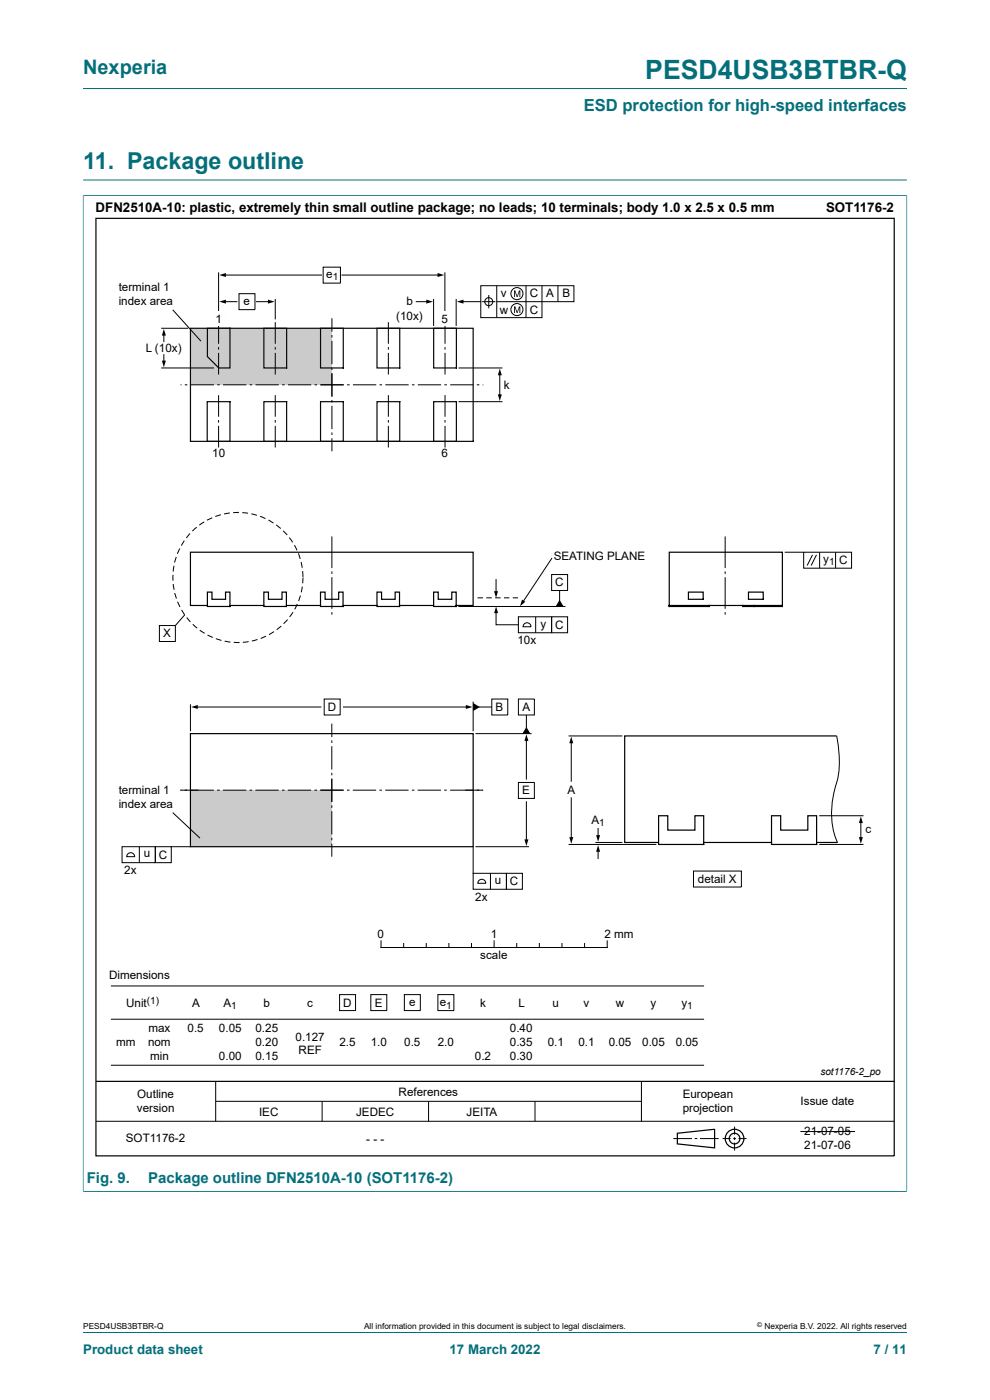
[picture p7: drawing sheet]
<svg xmlns="http://www.w3.org/2000/svg" width="210mm" height="297mm" viewBox="0 0 210 297" stroke-linecap="round" stroke-linejoin="round" font-family="sans-serif">
<path d="M17.6 18.8h174.8M17.6 38.2h174.8M17.6 41.5h174.8M17.6 41.4v211.4M192.4 41.4v211.4M17.6 252.8h174.8" fill="none" stroke="#036f7b" stroke-width=".21"/>
<g fill="none" stroke="#000" stroke-width=".21">
<path d="M37.4 118.2l-.4 1.1M38.1 116.4l-.5 1.1M39.1 114.7l-.6 1M40.3 113.2l-.8 .9M41.7 111.9l-.9 .8M43.3 110.7l-1 .7M45 109.8l-1.1 .6M46.9 109.2l-1.2 .4M48.7 108.8l-1.2 .2M50.7 108.7l-1.2 .1M51.4 108.8l1.2 .1M53.3 109l1.2 .3"/>
<path d="M55.2 109.5l1.1 .5M57 110.3l1 .7M58.6 111.4l1 .7M60.1 112.6l.8 .9M61.4 114l.7 1.1M62.4 115.7l.6 1.1M63.3 117.4l.4 1.2M63.9 119.2l.2 1.3M70.4 113.8v6.7M153.8 113.8v6.7M33.8 132.7h3.4v3.4h-3.4zM36.7 122v1.2"/>
<path d="M36.7 123.9l.2 1.2M36.9 120l-.2 1.3M37.1 125.8l.3 1.2M37.7 127.7l.5 1.1M38.5 129.4l.7 1-2 2.3M39.6 131l.8 .9M40.9 132.4l.9 .8M42.4 133.7l1 .7M44 134.7l1.1 .5M45.8 135.5l1.2 .4M47.7 136l1.2 .2M49.6 136.3h1.2"/>
<path d="M52.7 136.1l-1.2 .2M54.6 135.7l-1.2 .3M56.4 135l-1.1 .4M58.1 134l-1 .6M59.7 132.8l-1 .8M61 131.4l-.8 .9M62.1 129.9l-.7 1M63.1 128.2l-.6 1.1M63.7 126.3l-.4 1.2M64.1 124.4l-.2 1.3M64.2 121.2l.1 1.2M64.3 122.5l-.1 1.2"/>
<path d="M70.4 121.2v.5M70.4 122.5v6.7M70.4 129.9v.5M153.8 121.2v.5M153.8 122.5v6.7M153.8 129.9v.5M177.5 156.1a23.1 23.1 0 0 1-.6 11.8 16 16 0 0 0 .8 10.8M173.8 173.1h9.4M173.8 179.1h9.4M182.6 174.3v3.6M80.8 199.6v1.4h48v-1.4M104.8 199.6v1.4"/>
<path d="M85.6 200.2v.8M90.4 200.2v.8M95.2 200.2v.8M100 200.2v.8M109.6 200.2v.8M114.4 200.2v.8M119.2 200.2v.8M124 200.2v.8M20.4 237.9h169.3M45.8 229.4v8.5M45.8 233.6h90.3M68.3 233.6v4.3"/>
<path d="M90.9 233.6v4.3M113.5 233.6v4.3M136.1 229.4v8.5M155.8 239v1.7M142.8 241.5h4M147.4 241.5h.5M148.5 241.5h3.9M153.3 241.5h1.7M155.5 241.5h.6M155.8 241.3v.5M155.8 242.4v1.7M156.7 241.5h1.7"/>
</g>
<g fill="none" stroke="#000" stroke-width=".25">
<path d="M20.4 229.4h169.3M143.7 240.4l7.9-.8v3.9l-7.9-.8z"/>
<circle cx="155.8" cy="241.5" r="1.13"/>
<circle cx="155.8" cy="241.5" r="1.98"/>
</g>
<path d="M182.6 173.2l.4 1.4h-.8zM182.2 177.6h.8l-.4 1.4z" fill="#000"/>
<path d="M40.4 69.6h30v12h-30z" fill="#cbcbcb"/>
<g fill="none" stroke="#000" stroke-width=".21">
<path d="M46.4 57.8v9.9M47.6 58.4h20.6M68.5 56.7h3.7v3.4h-3.7zM72.5 58.4h20.6M94.4 57.8v10M34.2 69.6h5.7M34.2 78.1h11.2M34.8 70.9v1.6M34.8 75.2v1.6M47.6 64h2.6M50.7 62.3h3.4v3.4h-3.4zM54.4 64h2.7"/>
<path d="M58.4 63.4v4.4M58.4 68.3v4.6M58.4 73.6v.6M58.4 74.9v4.6M70.4 67.5v2.9M70.4 71.1v.5M70.4 72.3v5M70.4 78v.5M70.4 79.2v5M88.3 64h2.4M92 63.4v5.7M96.8 63.4v5.7"/>
<path d="M98 64h4M102 64v-3.4h19.7v3.4h-16.3M102.3 64h2.8M103.7 62.6v2.8M105.4 60.6v6.8M111.6 60.6v6.8M115 60.6v6.8h-13v-3.4M118.4 60.6v3.4M38.3 81.6h.2M39.2 81.6h.5M40.4 81.6h5M46.1 81.6h.5"/>
<path d="M47.3 81.6h5M53 81.6h.5M54.2 81.6h4.9M59.8 81.6h.6M61.1 81.6h4.9M66.7 81.6h.6M68 81.6h4.9M70.4 84.9v.5M70.4 86.1v4.9M70.4 91.7v.6M70.4 93v2.7M73.6 81.6h.6"/>
<path d="M74.9 81.6h4.9M80.5 81.6h.5M81.7 81.6h5M87.4 81.6h.5M88.6 81.6h5M94.3 81.6h.5M95.5 81.6h4.9M101.1 81.6h.6M102.4 81.6h.1M120.6 156.1h11.4M121.2 157.4v8.3M120.6 179.1h18.6"/>
<path d="M121.2 169.3v8.6M126.3 178.7h5.7M126.9 175.8v1.7M126.9 180.4v1.7M147.1 184.8h10.2v3.4h-10.2z"/>
<circle cx="103.7" cy="64" r=".85"/>
<circle cx="109.7" cy="65.7" r="1.28"/>
<circle cx="109.7" cy="62.3" r="1.28"/>
</g>
<g fill="#000">
<path d="M46.5 58.4l1.4-.5v.9zM92.8 57.9l1.4 .5-1.4 .4zM34.8 69.8l.4 1.4h-.9zM34.3 76.5h.9l-.4 1.4zM46.5 64l1.4-.4v.8zM56.8 63.6l1.4 .4-1.4 .4zM90.4 63.6l1.4 .4-1.4 .4zM96.9 64l1.4-.4v.8zM109 61.6h.3l.4 1.2 .4-1.2h.3v1.4h-.2v-1.2l-.4 1.2h-.2l-.4-1.2v1.2h-.2zM109 65h.3l.4 1.2 .4-1.2h.3v1.4h-.2v-1.2l-.4 1.2h-.2l-.4-1.2v1.2h-.2zM121.2 156.3l.4 1.4h-.8zM120.8 177.6h.8l-.4 1.4z"/>
<path d="M126.5 177.2h.8l-.4 1.4zM126.9 179.3l.4 1.4h-.8z"/>
</g>
<path d="M40.4 167.6h30v12h-30z" fill="#cbcbcb"/>
<g fill="none" stroke="#000" stroke-width=".21">
<path d="M46.4 68.3v4.6M46.4 73.6v.6M46.4 74.9v4.6M82.4 68.3v4.6M82.4 73.6v.6M82.4 74.9v4.6M94.4 68.3v4.6M94.4 73.6v.6M94.4 74.9v4.6M46.4 83.8v4.6M46.4 89.1v.5M46.4 90.3v4.6"/>
<path d="M58.4 83.8v4.6M58.4 89.1v.5M58.4 90.3v4.6M82.4 83.8v4.6M82.4 89.1v.5M82.4 90.3v4.6M94.4 83.8v4.6M94.4 89.1v.5M94.4 90.3v4.6M117 118.5l-6.1 9.2M166.5 117.1h4M170.5 117.1h10.1v3.4h-10.1z"/>
<path d="M172.3 117.7l-1.1 2.3M173.2 117.7l-1.1 2.3M173.9 117.1v3.4M177.2 117.1v3.4M97.3 128.7h22.5M101.4 126.8h.9M103.3 126.8h.9M105.1 126.8h1M105.2 129.8v2.7h4.8M105.2 122.9v2.8M107 126.8h.9M108.9 126.8h.9"/>
<path d="M110 130.8h7v3.4h-7zM111.2 132.4a.84 .84 0 0 1 .9-.2 .84 .84 0 0 1 .5 .8h-1.7zM113.6 130.8v3.4M117 130.8h3.4v3.4h-3.4zM117 121.9h3.4v3.4h-3.4zM118.7 125.3v2.2M40.4 149.4v5.7M41.7 150h26.4M68.8 148.3h3.4v3.4h-3.4zM70.4 153.5v2.9M70.4 157.1v.5M70.4 158.3v4.9"/>
<path d="M72.9 150h26.2M100.4 148.9v6.2M100.9 155.6h11.9M101.5 150h2.8M104.3 148.3h3.4v3.4h-3.4zM110 148.3h3.3v3.4h-3.3zM111.7 151.7v2.8M111.7 156.9v8.4M25.9 179.6h7v3.4h-7zM29.6 179.6v3.4M32.9 179.6h3.4v3.4h-3.4zM36.3 179.6h4.1"/>
<path d="M36.6 172.4l5.8 5.4M38.3 167.6h7.1M46.1 167.6h.5M47.3 167.6h4.9M52.9 167.6h.6M54.2 167.6h4.9M59.8 167.6h.6M61.1 167.6h4.9M66.7 167.6h.5M67.9 167.6h5M70.4 163.9v.6M70.4 165.2v4.9"/>
<path d="M70.4 170.9v.5M70.4 172.1v4.9M70.4 177.7v.6M70.4 179v2.7M73.6 167.6h.5M74.8 167.6h5M80.5 167.6h.5M81.7 167.6h5M87.4 167.6h.5M88.6 167.6h4.9M94.2 167.6h.6M95.5 167.6h7"/>
<path d="M100.4 179.6v5.7M100.9 179.6h11.3M110 166h3.3v3.4h-3.3zM111.7 170.1v8.3M27.1 181.1a.85 .85 0 0 1 .9-.1 .85 .85 0 0 1 .6 .7h-1.7zM100.4 185.3h7v3.4h-7zM101.6 186.8a.85 .85 0 0 1 .9-.2 .85 .85 0 0 1 .5 .8h-1.6zM104 185.3v3.4M107.4 185.3h3.4v3.4h-3.4zM23.5 216.2h125.9M23.5 209.2h125.9M72 211h3.4v3.4h-3.4z"/>
<path d="M23.5 226h125.9"/>
</g>
<path d="M104.8 125.4h.8l-.4 1.4zM105.2 128.7l.5 1.4h-.9zM110.7 127.2l.7 .5-1.1 .9zM118.7 127.2l.9 1.5h-1.7zM40.5 150l1.4-.4v.8zM98.8 149.6l1.4 .4-1.4 .4zM100.4 149.1l1.4 .9-1.4 .8zM111.7 154.2l.8 1.4h-1.7zM111.7 155.8l.4 1.4h-.9zM111.2 178.1h.9l-.4 1.4z" fill="#000"/>
<g fill="none" stroke="#000" stroke-width=".25">
<path d="M44 128.4h-3.6v-11.3h60v11.3h-3.6M44 125.6h1v1.5h2.8v-1.5h1v3.1h-4.8zM56 125.6h.9v1.5h2.9v-1.5h1v3.1h-4.8zM68 125.6h1v1.5h2.8v-1.5h1v3.1h-4.8zM80 125.6h.9v1.5h2.9v-1.5h.9v3.1h-4.7zM92 125.6h1v1.5h2.8v-1.5h1v3.1h-4.8zM142 128.4v-11.3h24v11.3M142 128.4h24M142 128.4v.3h8.4v-.3M146 125.6h3.2v1.5h-3.2zM157.6 128.4v.3h8.4v-.3M158.8 125.6h3.1v1.5h-3.1z"/>
<path d="M160 128.4v.3M40.4 155.6h60v24h-60z"/>
</g>
<path d="M40.4 69.6h60v24h-60zM44 69.6h4.8v8.5h-2.4l-2.4-2.5zM56 69.6h4.8v8.5h-4.8zM68 69.6h4.8v8.5h-4.8zM80 69.6h4.8v8.5h-4.8zM92 69.6h4.8v8.5h-4.8zM44 85.2h4.8v8.4h-4.8zM56 85.2h4.8v8.4h-4.8zM68 85.2h4.8v8.4h-4.8zM80 85.2h4.8v8.4h-4.8zM92 85.2h4.8v8.4h-4.8z" fill="none" stroke="#09090a" stroke-width=".25"/>
<g fill="#fefefe">
<path d="M92.9 66h2.9v3.1h-2.9z"/>
<path d="M44.9 66h2.9v3.1h-2.9z"/>
</g>
<path d="M106 78.2l.4 1.4h-.8zM105.6 83.7h.8l-.4 1.4z" fill="#000"/>
<path d="M36.6 65.7l6 6.7M97.3 78.1h9.3M106 79.3v4.6M97.3 85.2h9.3M78.7 211h3.3v3.4h-3.3zM85.8 211h3.4v3.4h-3.4zM92.9 211h3.4v3.4h-3.4zM169.8 240h11.6" fill="none" stroke="#000" stroke-width=".21"/>
<path d="M20.4 46.3h169.3v198.9h-169.3zM48.8 128.4h7.2M60.8 128.4h7.1M72.8 128.4h7.2M84.7 128.4h7.2M177.4 156.1h-44.9v22.6h7.2M139.7 173.1h1.9v3h5.8v-3h1.9v6h-9.6zM149.3 178.7h14.4M163.7 173.1h1.9v3h5.8v-3h1.8v6h-9.5zM173.2 178.7h4.4" fill="none" stroke="#000" stroke-width=".25"/>
<path d="M17.6 41.5v211.2M17.7 41.5h174.6M192.4 41.5v211.2M17.7 252.8h174.6M17.6 282.6h174.8" fill="none" stroke="#036f7b" stroke-width=".21"/>
<text font-size="5.6" fill="#036f7b" x="136.9" y="16.8">PESD4USB3BTBR-Q</text>
<text font-size="4.9" fill="#036f7b" x="17.6" y="35.9">11. Package outline</text>
<text font-size="4.2" fill="#036f7b" x="17.6" y="15.6">Nexperia</text>
<text font-size="3.5" fill="#036f7b" x="123.8" y="23.7">ESD protection for high-speed interfaces</text>
<g font-size="3.2" fill="#036f7b">
<text x="18.4" y="250.9">Fig. 9.</text>
<text x="31.4" y="250.9">Package outline DFN2510A-10 (SOT1176-2)</text>
</g>
<g font-size="2.8">
<text x="20.3" y="45.1">DFN2510A-10: plastic, extremely thin small outline package; no leads; 10 terminals; body 1.0 x 2.5 x 0.5 mm</text>
<text x="175.2" y="45.1">SOT1176-2</text>
</g>
<g font-size="2.8" fill="#036f7b">
<text x="17.6" y="287.2">Product data sheet</text>
<text x="95.4" y="287.2">17 March 2022</text>
<text x="185.3" y="287.2">7 / 11</text>
</g>
<g font-size="2.5">
<text x="69.2" y="58.9">e</text>
<text x="25.2" y="61.8">terminal 1</text>
<text x="25.2" y="64.8">index area</text>
<text x="51.7" y="64.6">e</text>
<text x="86.2" y="64.8">b</text>
<text x="106.3" y="63.1">v</text>
<text x="112.4" y="63.1">C</text>
<text x="115.9" y="63.1">A</text>
<text x="119.3" y="63.1">B</text>
<text x="45.7" y="68.6">1</text>
<text x="84" y="67.8">(10x)</text>
<text x="93.6" y="68.6">5</text>
<text x="106" y="66.5">w</text>
<text x="112.4" y="66.5">C</text>
<text x="31" y="74.7">L (10x)</text>
<text x="106.8" y="82.5">k</text>
<text x="45" y="97">10</text>
<text x="93.6" y="97">6</text>
<text x="117.4" y="118.7">SEATING PLANE</text>
<text x="174.6" y="119.4">y</text>
<text x="178" y="119.7">C</text>
<text x="117.8" y="124.4">C</text>
<text x="34.6" y="135.2">X</text>
<text x="109.8" y="136.6">10x</text>
<text x="114.7" y="133.1">y</text>
<text x="117.8" y="133.4">C</text>
<text x="69.6" y="150.8">D</text>
<text x="105.1" y="150.8">B</text>
<text x="110.8" y="150.8">A</text>
<text x="25.2" y="168.5">terminal 1</text>
<text x="25.2" y="171.4">index area</text>
<text x="110.8" y="168.5">E</text>
<text x="120.4" y="168.5">A</text>
<text x="125.4" y="174.7">A</text>
<text x="183.6" y="176.8">c</text>
<text x="26.3" y="185.4">2x</text>
<text x="30.5" y="181.9">u</text>
<text x="33.7" y="182.2">C</text>
<text x="100.8" y="191">2x</text>
<text x="105" y="187.5">u</text>
<text x="108.2" y="187.8">C</text>
<text x="148.1" y="187.4">detail X</text>
<text x="80.1" y="199">0</text>
<text x="101.9" y="203.6">scale</text>
<text x="104.1" y="199">1</text>
<text x="128.2" y="199">2 mm</text>
<text x="23.1" y="207.7">Dimensions</text>
<text x="26.8" y="213.6">Unit</text>
<text x="40.7" y="213.6">A</text>
<text x="47.4" y="213.6">A</text>
<text x="55.9" y="213.6">b</text>
<text x="65.2" y="213.6">c</text>
<text x="72.8" y="213.6">D</text>
<text x="79.5" y="213.6">E</text>
<text x="86.8" y="213.5">e</text>
<text x="93.3" y="213.5">e</text>
<text x="101.9" y="213.6">k</text>
<text x="110" y="213.6">L</text>
<text x="117.2" y="213.6">u</text>
<text x="123.8" y="213.6">v</text>
<text x="130.7" y="213.6">w</text>
<text x="138" y="213.6">y</text>
<text x="144.6" y="213.6">y</text>
<text x="24.7" y="222">mm</text>
<text x="31.4" y="221.9">nom</text>
<text x="31.5" y="218.9">max</text>
<text x="39.8" y="218.9">0.5</text>
<text x="46.5" y="218.9">0.05</text>
<text x="54.2" y="218.9">0.25</text>
<text x="54.2" y="221.9">0.20</text>
<text x="62.7" y="220.8">0.127</text>
<text x="72" y="221.9">2.5</text>
<text x="78.6" y="221.9">1.0</text>
<text x="85.8" y="222">0.5</text>
<text x="92.9" y="222">2.0</text>
<text x="108.2" y="218.9">0.40</text>
<text x="108.2" y="221.9">0.35</text>
<text x="116.2" y="222">0.1</text>
<text x="122.7" y="222">0.1</text>
<text x="129.1" y="222">0.05</text>
<text x="136.2" y="222">0.05</text>
<text x="143.4" y="222">0.05</text>
<text x="31.8" y="224.9">min</text>
<text x="46.5" y="224.9">0.00</text>
<text x="54.2" y="224.9">0.15</text>
<text x="63.3" y="223.7">REF</text>
<text x="100.7" y="224.9">0.2</text>
<text x="108.2" y="224.9">0.30</text>
<text x="29.1" y="233">Outline</text>
<text x="84.6" y="232.5">References</text>
<text x="144.8" y="233">European</text>
<text x="29.1" y="236">version</text>
<text x="55" y="236.7">IEC</text>
<text x="75.5" y="236.7">JEDEC</text>
<text x="99" y="236.7">JEITA</text>
<text x="144.8" y="236">projection</text>
<text x="169.8" y="234.5">Issue date</text>
<text x="26.7" y="242.3">SOT1176-2</text>
<text x="77.7" y="242.5">- - -</text>
<text x="170.6" y="240.8">21-07-05</text>
<text x="170.6" y="243.7">21-07-06</text>
</g>
<g font-size="2.1">
<text x="70.6" y="59.4">1</text>
<text x="175.9" y="119.9">1</text>
<text x="127.1" y="175.2">1</text>
<text x="31.1" y="212.9">(1)</text>
<text x="49.1" y="214.2">1</text>
<text x="94.6" y="214">1</text>
<text x="145.8" y="214.2">1</text>
<text x="174" y="228.1">sot1176-2_po</text>
</g>
<g font-size="1.8">
<text x="17.6" y="282">PESD4USB3BTBR-Q</text>
<text x="77.2" y="282">All information provided in this document is subject to legal disclaimers.</text>
<text x="162.2" y="282">Nexperia B.V. 2022. All rights reserved</text>
</g>
<text font-size="1.4" x="160.6" y="281.6">©</text>
</svg>
